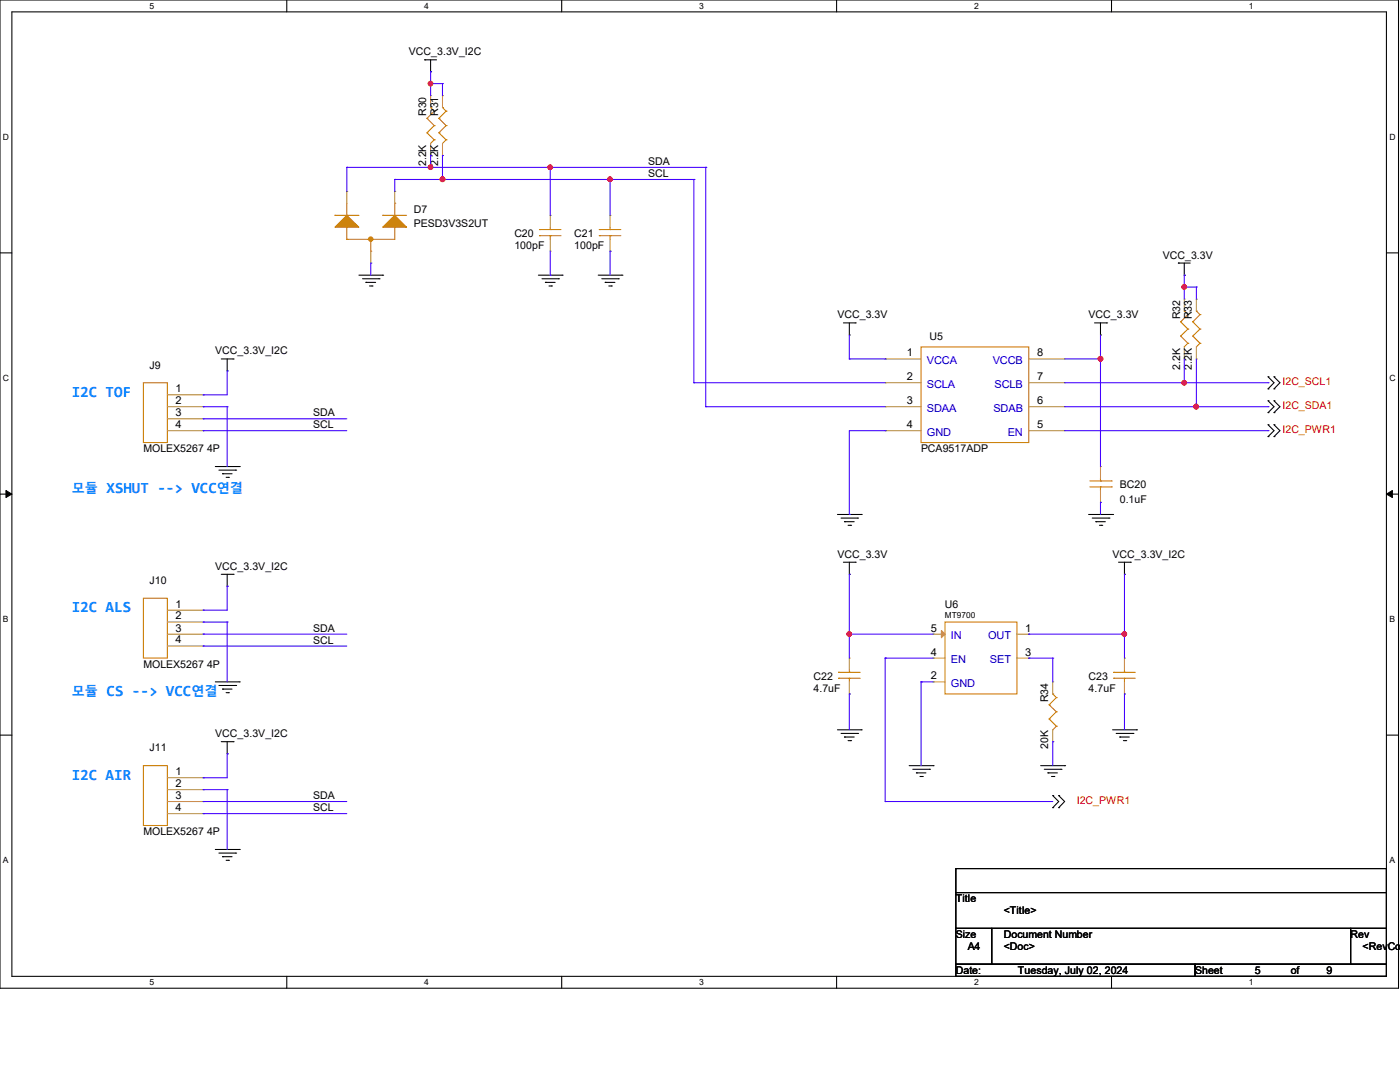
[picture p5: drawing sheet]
<svg xmlns="http://www.w3.org/2000/svg" width="279mm" height="216mm" viewBox="0 0 279 216" stroke-linecap="round" stroke-linejoin="round" font-family="sans-serif">
<path d="M0 0h279.1v197.2h-279.1zM2.4 2.4h274.3v192.4h-274.3z" fill="none" stroke="#000" stroke-width=".21"/>
<g fill="#fff">
<path d="M29.8 .3h.9v1.9h-.9z"/>
<path d="M29.8 195.1h.9v1.9h-.9z"/>
</g>
<path d="M57.2 0v2.4M57.2 194.8v2.4" fill="none" stroke="#000" stroke-width=".21"/>
<g fill="#fff">
<path d="M84.7 .3h.9v1.9h-.9z"/>
<path d="M84.7 195.1h.9v1.9h-.9z"/>
</g>
<path d="M112.1 0v2.4M112.1 194.8v2.4" fill="none" stroke="#000" stroke-width=".21"/>
<g fill="#fff">
<path d="M139.5 .3h1v1.9h-1z"/>
<path d="M139.5 195.1h1v1.9h-1z"/>
</g>
<path d="M167 0v2.4M167 194.8v2.4" fill="none" stroke="#000" stroke-width=".21"/>
<g fill="#fff">
<path d="M194.4 .3h.9v1.9h-.9z"/>
<path d="M194.4 195.1h.9v1.9h-.9z"/>
</g>
<path d="M221.8 0v2.4M221.8 194.8v2.4" fill="none" stroke="#000" stroke-width=".21"/>
<g fill="#fff">
<path d="M249.3 .3h.9v1.9h-.9z"/>
<path d="M249.3 195.1h.9v1.9h-.9z"/>
<path d="M.6 26.4h1.2v1.9h-1.2z"/>
<path d="M277.3 26.4h1.2v1.9h-1.2z"/>
<path d="M.6 74.5h1.2v1.9h-1.2z"/>
<path d="M277.3 74.5h1.2v1.9h-1.2z"/>
</g>
<path d="M0 50.5h2.4M276.7 50.5h2.4" fill="none" stroke="#000" stroke-width=".21"/>
<g fill="#fff">
<path d="M.6 122.6h1.1v1.9h-1.1z"/>
<path d="M277.3 122.6h1.1v1.9h-1.1z"/>
</g>
<path d="M0 98.6h2.4M276.7 98.6h2.4" fill="none" stroke="#000" stroke-width=".21"/>
<path d="M1.2 97.9l1.2 .7-1.2 .7zM276.7 98.6l1.2-.7v1.4z" fill="#000" stroke="#000" stroke-width=".2"/>
<g fill="#fff">
<path d="M.6 170.7h1.1v1.9h-1.1z"/>
<path d="M277.3 170.7h1.1v1.9h-1.1z"/>
</g>
<g fill="none" stroke="#000" stroke-width=".21">
<path d="M84.8 11.9h.1M84.8 11.9h2.3M85.9 14.3h.1M85.9 11.9v2.4M71.6 54.9h4.8M72.3 55.6h3.3M73 56.3h.1M73 56.3h2M73.7 57.1h.6M74.3 57.1h.1M75.6 55.6h.1M76.4 54.9h.1"/>
<path d="M107.4 54.9h4.8M108.2 55.6h3.3M108.8 56.3h.1M108.8 56.3h2M109.6 57.1h.5M110.1 57.1h.1M111.5 55.6h.1M112.2 54.9h.1M119.4 54.9h4.7M120.1 55.6h3.3M120.8 56.3h.1M120.8 56.3h1.9"/>
<path d="M121.5 57.1h.5M122 57.1h.1M123.4 55.6h.1M124.1 54.9h.1M235.2 52.5h.1M235.2 52.5h2.3M236.3 54.9h.1M236.3 52.5v2.4M44.2 71.6h2.3M45.3 74h.1M45.3 71.6v2.4M46.5 71.6h.1"/>
<path d="M168.3 64.4h2.4M169.5 66.8h.1M169.5 64.4v2.4M170.7 64.4h.1M218.4 64.4h2.5M219.6 66.8h.1M219.6 64.4v2.4M220.9 64.4h.1M253.1 77.6h.1M253.1 75.2h.1M253.1 80h.1M253.1 75.2l1.2 1.2-1.2 1.2"/>
<path d="M253.1 80l1.2 1.2-1.2 1.1M254.3 77.6h.1M254.3 75.2h.1M254.3 80h.1M254.3 75.2l1.1 1.2-1.1 1.2M254.3 80l1.1 1.2-1.1 1.1M43 93.1h4.8M43.7 93.8h3.3M44.4 94.5h.1M44.4 94.5h1.9M45.1 95.2h.5M45.6 95.2h.1"/>
<path d="M47 93.8h.1M47.8 93.1h.1M253.1 82.3h.1M253.1 87.1h.1M253.1 84.8h.1M253.1 84.8l1.2 1.1-1.2 1.2M254.3 82.3h.1M254.3 87.1h.1M254.3 84.8h.1M254.3 84.8l1.1 1.1-1.1 1.2M44.2 114.6h2.3M45.3 117h.1"/>
<path d="M45.3 114.6v2.4M46.5 114.6h.1M167.1 102.7h4.8M167.9 103.4h3.3M168.3 112.2h2.4M168.5 104.1h.1M168.5 104.1h2M169.2 104.8h.6M169.5 114.6h.1M169.5 112.2v2.4M169.8 104.8h.1M170.7 112.2h.1"/>
<path d="M171.2 103.4h.1M171.9 102.7h.1M217.3 102.7h4.7M218 103.4h3.3M218.7 104.1h.1M218.7 104.1h1.9M219.4 104.8h.5M219.9 104.8h.1M221.3 103.4h.1M222 102.7h.1M223.2 112.2h2.4M224.4 114.6h.1"/>
<path d="M224.4 112.2v2.4M225.6 112.2h.1M43 136.1h4.8M43.7 136.8h3.3M44.4 137.5h.1M44.4 137.5h1.9M45.1 138.2h.5M45.6 138.2h.1M47 136.8h.1M47.8 136.1h.1M0 146.7h2.4M44.2 148h2.3"/>
<path d="M45.3 150.4h.1M45.3 148v2.4M46.5 148h.1M167.1 145.6h4.8M167.9 146.3h3.3M168.5 147.1h.1M168.5 147.1h2M169.2 147.8h.6M169.8 147.8h.1M171.2 146.3h.1M171.9 145.6h.1M181.4 152.8h4.8"/>
<path d="M182.2 153.5h3.3M182.9 154.2h.1M182.9 154.2h1.9M183.6 154.9h.5M184.1 154.9h.1M185.5 153.5h.1M186.2 152.8h.1M207.7 152.8h4.8M208.4 153.5h3.4M209.1 154.2h.1M209.1 154.2h1.9M209.8 154.9h.5"/>
<path d="M210.1 158.7h.1M210.1 158.7l1.2 1.2-1.2 1.3M210.3 154.9h.1M211.3 158.7h.1M211.3 158.7l1.2 1.2-1.2 1.3M211.8 153.5h.1M212.5 152.8h.1M222 145.6h4.8M222.8 146.3h3.3M223.5 147.1h.1M223.5 147.1h1.9M224.2 147.8h.5"/>
<path d="M224.7 147.8h.1M226.1 146.3h.1M226.8 145.6h.1M276.7 146.7h2.4M43 169.5h4.8M43.7 170.2h3.3M44.4 170.9h.1M44.4 170.9h1.9M45.1 171.7h.5M45.6 171.7h.1M47 170.2h.1M47.8 169.5h.1"/>
<path d="M190.8 173.3h85.9v4.8h-85.9zM190.8 178.1h85.9v7.2h-85.9zM210.1 161.2h.1M211.3 161.2h.1M190.8 185.3h7.1v7.1h-7.1zM190.8 192.4h47.7v2.4h-47.7zM197.9 185.3h71.6v7.1h-71.6zM238.5 192.4h38.2v2.4h-38.2zM269.5 185.3h7.2v7.1h-7.2z"/>
</g>
<g fill="none" stroke="#cc8006" stroke-width=".21">
<path d="M85.2 26.5h.1M85.2 23.6h.1M85.2 26.5l1.5 1.4M85.2 23.6l1.5 1.5M85.9 21.5h.1M85.9 21.5l.8 .7M86.7 27.9h.1M86.7 25.1h.1M86.7 22.2h.1M86.7 27.9l-.8 .7M86.7 25.1l-1.5 1.4M86.7 22.2l-1.5 1.4"/>
<path d="M87.6 26.5h.1M87.6 23.6h.1M87.6 26.5l1.4 1.4M87.6 23.6l1.4 1.5M88.3 21.5h.1M88.3 21.5l.7 .7M89 27.9h.1M89 25.1h.1M89 22.2h.1M89 27.9l-.7 .7M89 25.1l-1.4 1.4M89 22.2l-1.4 1.4"/>
<path d="M66.8 43h.1M66.8 43h4.8M69.2 43h.1M69.2 45.3h.1M69.2 47.8h.1M69.2 40.6v2.4M69.2 45.3v2.5M74 50.1h.1M74 47.8v2.3M76.4 43h.1M76.4 43h4.8M78.8 40.6h.1"/>
<path d="M78.8 45.3h.1M78.8 40.6v2.4M78.8 45.3v2.5h-9.6M107.7 47h.1M107.7 45.8h.1M107.7 47h4.3M107.7 45.8h4.3M109.8 45.8h.1M109.8 47h.1M109.8 45.3v.5M109.8 47v.8M119.6 47h.1"/>
<path d="M119.6 45.8h.1M119.6 47h4.3M119.6 45.8h4.3M121.8 45.8h.1M121.8 47h.1M121.8 45.3v.5M121.8 47v.8M28.6 76.4h4.8v11.9h-4.8zM183.8 69.2h21.5v19.1h-21.5zM235.6 67.1h.1M235.6 64.2h.1M235.6 67.1l1.5 1.4"/>
<path d="M235.6 64.2l1.5 1.5M236.3 62.1h.1M236.3 62.1l.8 .7M237.1 68.5h.1M237.1 65.7h.1M237.1 62.8h.1M237.1 68.5l-.8 .7M237.1 65.7l-1.5 1.4M237.1 62.8l-1.5 1.4M238 67.1h.1M238 64.2h.1M238 67.1l1.5 1.4"/>
<path d="M238 64.2l1.5 1.5M238.8 62.1h.1M238.8 62.1l.7 .7M239.5 68.5h.1M239.5 65.7h.1M239.5 62.8h.1M239.5 68.5l-.7 .7M239.5 65.7l-1.5 1.4M239.5 62.8l-1.5 1.4M217.5 97.2h4.3M217.5 96h4.3M219.6 96h.1"/>
<path d="M219.6 97.2h.1M219.6 95.5v.5M219.6 97.2v.7M221.8 97.2h.1M221.8 96h.1M28.6 119.4h4.8v11.9h-4.8zM167.3 135.3h.1M167.3 134.2h.1M167.3 135.3h4.4M167.3 134.2h4.4M169.5 134.2h.1M169.5 135.3h.1"/>
<path d="M169.5 133.7v.5M169.5 135.3v.8M188.6 124.1h14.3v14.4h-14.3zM210.1 138.5h.1M210.1 138.5l.7 .7M210.8 139.2h.1M210.8 139.2l-1.4 1.4M222.2 135.3h.1M222.2 134.2h.1M222.2 135.3h4.4M222.2 134.2h4.4M224.4 134.2h.1"/>
<path d="M224.4 135.3h.1M224.4 133.7v.5M224.4 135.3v.8M28.6 152.8h4.8v11.9h-4.8zM209.4 143.5h.1M209.4 140.6h.1M209.4 143.5l1.4 1.4M209.4 140.6l1.4 1.4M210.8 144.9h.1M210.8 142h.1M210.8 144.9l-.7 .7M210.8 142l-1.4 1.5"/>
</g>
<g fill="none" stroke="#a84" stroke-width=".21">
<path d="M85.9 19.1h.1M85.9 19.1v2.4M88.3 19.1h.1M88.3 19.1v2.4M69.2 38.2h.1M69.2 38.2v2.4M78.8 38.2h.1M78.8 38.2v2.4M85.9 31h.1M85.9 28.6v2.4M88.3 31h.1M88.3 28.6v2.4"/>
<path d="M74 52.5h.1M74 50.1v2.4M109.8 43h.1M109.8 50.1h.1M109.8 43v2.3M109.8 47.8v2.3M121.8 43h.1M121.8 50.1h.1M121.8 43v2.3M121.8 47.8v2.3M236.3 59.7h.1M236.3 59.7v2.4"/>
<path d="M238.8 59.7h.1M238.8 59.7v2.4M33.4 78.8h7.2M40.6 78.8h.1M176.7 71.6h.1M176.7 76.4h.1M176.7 71.6h7.1M176.7 76.4h7.1M205.3 71.6h7.2M205.3 76.4h7.2M212.5 71.6h.1M212.5 76.4h.1"/>
<path d="M236.3 71.6h.1M236.3 69.2v2.4M238.8 71.6h.1M238.8 69.2v2.4M33.4 81.2h7.2M33.4 83.6h7.2M33.4 85.9h7.2M40.6 81.2h.1M40.6 83.6h.1M40.6 85.9h.1M176.7 85.9h.1M176.7 81.2h.1"/>
<path d="M176.7 81.2h7.1M176.7 85.9h7.1M205.3 81.2h7.2M205.3 85.9h7.2M212.5 81.2h.1M212.5 85.9h.1M219.6 93.1h.1M219.6 93.1v2.4M219.6 97.9v2.3M219.6 100.2h.1M33.4 121.8h7.2M33.4 124.1h7.2"/>
<path d="M33.4 126.5h7.2M33.4 128.9h7.2M40.6 121.8h.1M40.6 124.1h.1M40.6 126.5h.1M40.6 128.9h.1M169.5 131.3h.1M169.5 138.5h.1M169.5 131.3v2.4M169.5 136.1v2.4M186.2 126.5h.1M186.2 136.1h.1"/>
<path d="M186.2 131.3h.1M186.2 126.5h2.4M186.2 131.3h2.4M186.2 136.1h2.4M202.9 126.5h2.4M202.9 131.3h2.4M205.3 126.5h.1M205.3 131.3h.1M210.1 136.1h.1M210.1 136.1v2.4M224.4 131.3h.1M224.4 138.5h.1"/>
<path d="M224.4 131.3v2.4M224.4 136.1v2.4M33.4 155.2h7.2M33.4 157.6h7.2M33.4 159.9h7.2M40.6 155.2h.1M40.6 157.6h.1M40.6 159.9h.1M210.1 148h.1M210.1 145.6v2.4M33.4 162.3h7.2M40.6 162.3h.1"/>
</g>
<path d="M187.9 125.8l.7 .7-.7 .8z" fill="#a84" stroke="#a84" stroke-width=".21"/>
<g fill="#cc8006" stroke="#cc8006" stroke-width=".21">
<path d="M76.4 45.3l2.4-2.3 2.4 2.3z" fill-rule="evenodd"/>
<path d="M69.2 43l2.4 2.3h-4.8z" fill-rule="evenodd"/>
<circle cx="74" cy="47.7" r=".44"/>
</g>
<g fill="none" stroke="#4200ff" stroke-width=".21">
<path d="M85.9 14.3h.1M85.9 16.7h.1M85.9 14.3v4.8M85.9 16.7h2.4M88.3 16.7h.1M88.3 16.7v2.4M69.2 33.4h.1M69.2 33.4v4.8M69.2 33.4h71.6M78.8 35.8h.1M78.8 35.8v2.4M78.8 35.8h59.7"/>
<path d="M85.9 31h.1M85.9 31v2.4M88.3 31h.1M88.3 31v4.8M109.8 33.4h.1M109.8 33.4v9.6M121.8 35.8h.1M121.8 35.8v7.2M138.5 35.8h.1M138.5 35.8v40.6M140.8 33.4h.1M140.8 33.4v47.8"/>
<path d="M74 52.5h.1M74 52.5v2.4M109.8 54.9h.1M109.8 50.1v4.8M121.8 50.1h.1M121.8 50.1v4.8M236.3 54.9h.1M236.3 57.3h.1M236.3 54.9v4.8M236.3 57.3h2.5M238.8 57.3h.1M238.8 57.3v2.4"/>
<path d="M40.6 78.8h.1M45.3 74h.1M45.3 74v4.8h-4.7M138.5 76.4h.1M138.5 76.4h38.2M169.5 71.6h.1M169.5 66.8v4.8M169.5 71.6h7.2M176.7 71.6h.1M212.5 71.6h7.1M212.5 76.4h40.6M219.6 71.6h.1"/>
<path d="M219.6 66.8v26.3M236.3 76.4h.1M236.3 71.6v4.8M238.8 71.6v9.6M253.1 76.4h.1M40.6 81.2h.1M40.6 83.6h.1M40.6 85.9h.1M40.6 81.2h4.7M40.6 85.9h28.6M40.6 83.6h28.6M45.3 81.2h.1"/>
<path d="M45.3 81.2v11.9M140.8 81.2h.1M140.8 81.2h35.9M176.7 85.9h.1M176.7 85.9h-7.2v16.8M212.5 81.2h40.6M212.5 85.9h40.6M238.8 81.2h.1M253.1 81.2h.1M253.1 85.9h.1M45.3 117h.1M45.3 117v4.8h-4.7"/>
<path d="M169.5 102.7h.1M169.5 114.6h.1M169.5 114.6v16.7M219.6 100.2h.1M219.6 100.2v2.5M224.4 114.6h.1M224.4 114.6v16.7M40.6 121.8h.1M40.6 124.1h.1M40.6 126.5h.1M40.6 128.9h.1M40.6 126.5h28.6"/>
<path d="M40.6 124.1h4.7M40.6 128.9h28.6M45.3 124.1h.1M45.3 124.1v12M169.5 126.5h.1M169.5 138.5h.1M169.5 138.5v7.1M169.5 126.5h16.7M176.7 131.3h.1M176.7 131.3h9.5M176.7 131.3v28.6M183.8 136.1h.1"/>
<path d="M183.8 136.1h2.4M183.8 136.1v16.7M205.3 126.5h.1M205.3 131.3h.1M205.3 126.5h19.1M205.3 131.3h4.8M210.1 131.3h.1M210.1 131.3v4.8M224.4 126.5h.1M224.4 138.5h.1M224.4 138.5v7.1M40.6 155.2h.1"/>
<path d="M40.6 157.6h.1M40.6 159.9h.1M40.6 159.9h28.6M40.6 157.6h4.7M45.3 150.4h.1M45.3 157.6h.1M45.3 150.4v4.8h-4.7M45.3 157.6v11.9M176.7 159.9h.1M176.7 159.9h33.4M210.1 148h.1M210.1 148v4.8"/>
<path d="M40.6 162.3h.1M40.6 162.3h28.6"/>
</g>
<g fill="#f00" stroke="#f00" stroke-width=".21">
<circle cx="85.9" cy="16.7" r=".44"/>
<circle cx="85.9" cy="33.4" r=".44"/>
<circle cx="109.8" cy="33.4" r=".44"/>
<circle cx="88.3" cy="35.8" r=".47"/>
<circle cx="121.7" cy="35.8" r=".44"/>
<circle cx="236.3" cy="57.3" r=".44"/>
<circle cx="219.6" cy="71.6" r=".47"/>
<circle cx="238.7" cy="81.1" r=".47"/>
<circle cx="236.3" cy="76.4" r=".44"/>
<circle cx="169.5" cy="126.5" r=".44"/>
<circle cx="224.4" cy="126.5" r=".44"/>
</g>
<g font-size="3.1" fill="#0080ff">
<text x="14.3" y="79.2">I2C TOF</text>
<text x="21.3" y="98.3">XSHUT --&gt; VCC</text>
<text x="14.3" y="122.2">I2C ALS</text>
<text x="21.3" y="138.9">CS --&gt; VCC</text>
<text x="14.3" y="155.6">I2C AIR</text>
</g>
<g font-size="2.6" fill="#0080ff">
<text x="14.3" y="98.4">모듈</text>
<text x="43.3" y="98.4">연결</text>
<text x="14.3" y="138.9">모듈</text>
<text x="38.2" y="138.9">연결</text>
</g>
<g font-size="2.2">
<text x="181" y="71.1">1</text>
<text x="207" y="71.1">8</text>
<text x="181" y="75.9">2</text>
<text x="207" y="75.9">7</text>
<text x="35.1" y="78.3">1</text>
<text x="35.1" y="80.6">2</text>
<text x="35.1" y="83.1">3</text>
<text x="181" y="80.6">3</text>
<text x="207" y="80.6">6</text>
<text x="35.1" y="85.4">4</text>
<text x="181" y="85.4">4</text>
<text x="207" y="85.4">5</text>
<text x="35.1" y="121.2">1</text>
<text x="35.1" y="123.6">2</text>
<text x="35.1" y="126">3</text>
<text x="35.1" y="128.4">4</text>
<text x="185.8" y="126">5</text>
<text x="185.8" y="130.8">4</text>
<text x="204.6" y="126">1</text>
<text x="204.6" y="130.8">3</text>
<text x="185.8" y="135.5">2</text>
<text x="35.1" y="154.7">1</text>
<text x="35.1" y="157.1">2</text>
<text x="35.1" y="159.4">3</text>
<text x="35.1" y="161.8">4</text>
</g>
<g font-size="2.2" fill="#00c">
<text x="185" y="72.6">VCCA</text>
<text x="185" y="77.4">SCLA</text>
<text x="198.1" y="72.6">VCCB</text>
<text x="198.5" y="77.4">SCLB</text>
<text x="185" y="82.2">SDAA</text>
<text x="198.2" y="82.2">SDAB</text>
<text x="185" y="87">GND</text>
<text x="201.1" y="87">EN</text>
<text x="189.8" y="127.5">IN</text>
<text x="197.2" y="127.5">OUT</text>
<text x="189.8" y="137.1">GND</text>
<text x="189.8" y="132.3">EN</text>
<text x="197.6" y="132.3">SET</text>
</g>
<g font-size="2.1">
<text x="81.6" y="11">VCC_3.3V_I2C</text>
<text x="85" y="23.2" transform="rotate(-90 85 23.2)">R30</text>
<text x="87.5" y="23.2" transform="rotate(-90 87.5 23.2)">R31</text>
<text x="85" y="33.2" transform="rotate(-90 85 33.2)">2.2K</text>
<text x="87.5" y="33.2" transform="rotate(-90 87.5 33.2)">2.2K</text>
<text x="129.4" y="32.9">SDA</text>
<text x="129.4" y="35.3">SCL</text>
<text x="82.6" y="42.5">D7</text>
<text x="82.6" y="45.4">PESD3V3S2UT</text>
<text x="102.7" y="47.3">C20</text>
<text x="114.6" y="47.3">C21</text>
<text x="102.7" y="49.7">100pF</text>
<text x="114.6" y="49.7">100pF</text>
<text x="232.1" y="51.6">VCC_3.3V</text>
<text x="167.1" y="63.5">VCC_3.3V</text>
<text x="217.3" y="63.5">VCC_3.3V</text>
<text x="235.5" y="63.7" transform="rotate(-90 235.5 63.7)">R32</text>
<text x="237.9" y="63.7" transform="rotate(-90 237.9 63.7)">R33</text>
<text x="43" y="70.7">VCC_3.3V_I2C</text>
<text x="185.5" y="67.8">U5</text>
<text x="29.8" y="73.6">J9</text>
<text x="235.5" y="73.7" transform="rotate(-90 235.5 73.7)">2.2K</text>
<text x="237.9" y="73.7" transform="rotate(-90 237.9 73.7)">2.2K</text>
<text x="62.5" y="83.1">SDA</text>
<text x="62.5" y="85.5">SCL</text>
<text x="28.6" y="90.3">MOLEX5267 4P</text>
<text x="183.8" y="90.3">PCA9517ADP</text>
<text x="223.5" y="97.5">BC20</text>
<text x="223.5" y="100.3">0.1uF</text>
<text x="43" y="113.7">VCC_3.3V_I2C</text>
<text x="167.1" y="111.3">VCC_3.3V</text>
<text x="222" y="111.3">VCC_3.3V_I2C</text>
<text x="29.8" y="116.5">J10</text>
<text x="188.6" y="121.3">U6</text>
<text x="62.5" y="126.1">SDA</text>
<text x="62.5" y="128.4">SCL</text>
<text x="28.6" y="133.3">MOLEX5267 4P</text>
<text x="162.3" y="135.6">C22</text>
<text x="217.3" y="135.6">C23</text>
<text x="162.3" y="138">4.7uF</text>
<text x="209.2" y="140.1" transform="rotate(-90 209.2 140.1)">R34</text>
<text x="217.3" y="138">4.7uF</text>
<text x="29.8" y="149.9">J11</text>
<text x="43" y="147.1">VCC_3.3V_I2C</text>
<text x="209.2" y="149.4" transform="rotate(-90 209.2 149.4)">20K</text>
<text x="62.5" y="159.5">SDA</text>
<text x="62.5" y="161.9">SCL</text>
<text x="28.6" y="166.7">MOLEX5267 4P</text>
<text x="190.8" y="180">Title</text>
<text x="200.3" y="182.4">&lt;Title&gt;</text>
<text x="190.8" y="187.2">Size</text>
<text x="193.1" y="189.6">A4</text>
<text x="200.3" y="187.2">Document Number</text>
<text x="200.3" y="189.6">&lt;Doc&gt;</text>
<text x="269.5" y="187.2">Rev</text>
<text x="271.9" y="189.6">&lt;RevCod</text>
<text x="190.8" y="194.4">Date:</text>
<text x="203.2" y="194.4">Tuesday, July 02, 2024</text>
<text x="238.5" y="194.4">Sheet</text>
<text x="250.4" y="194.4">5</text>
<text x="257.6" y="194.4">of</text>
<text x="264.7" y="194.4">9</text>
</g>
<g font-size="2.1" fill="#f00">
<text x="255.9" y="76.9">I2C_SCL1</text>
<text x="255.9" y="81.7">I2C_SDA1</text>
<text x="255.9" y="86.4">I2C_PWR1</text>
<text x="214.9" y="160.5">I2C_PWR1</text>
</g>
<g font-size="1.7">
<text x="29.8" y="1.8">5</text>
<text x="84.7" y="1.8">4</text>
<text x="139.5" y="1.8">3</text>
<text x="194.4" y="1.8">2</text>
<text x="249.3" y="1.8">1</text>
<text x=".6" y="27.9">D</text>
<text x="277.3" y="27.9">D</text>
<text x=".6" y="76">C</text>
<text x="277.3" y="76">C</text>
<text x=".6" y="124.2">B</text>
<text x="188.6" y="123.2">MT9700</text>
<text x="277.3" y="124.2">B</text>
<text x=".6" y="172.3">A</text>
<text x="277.3" y="172.3">A</text>
<text x="29.8" y="196.6">5</text>
<text x="84.7" y="196.6">4</text>
<text x="139.5" y="196.6">3</text>
<text x="194.4" y="196.6">2</text>
<text x="249.3" y="196.6">1</text>
</g>
</svg>
